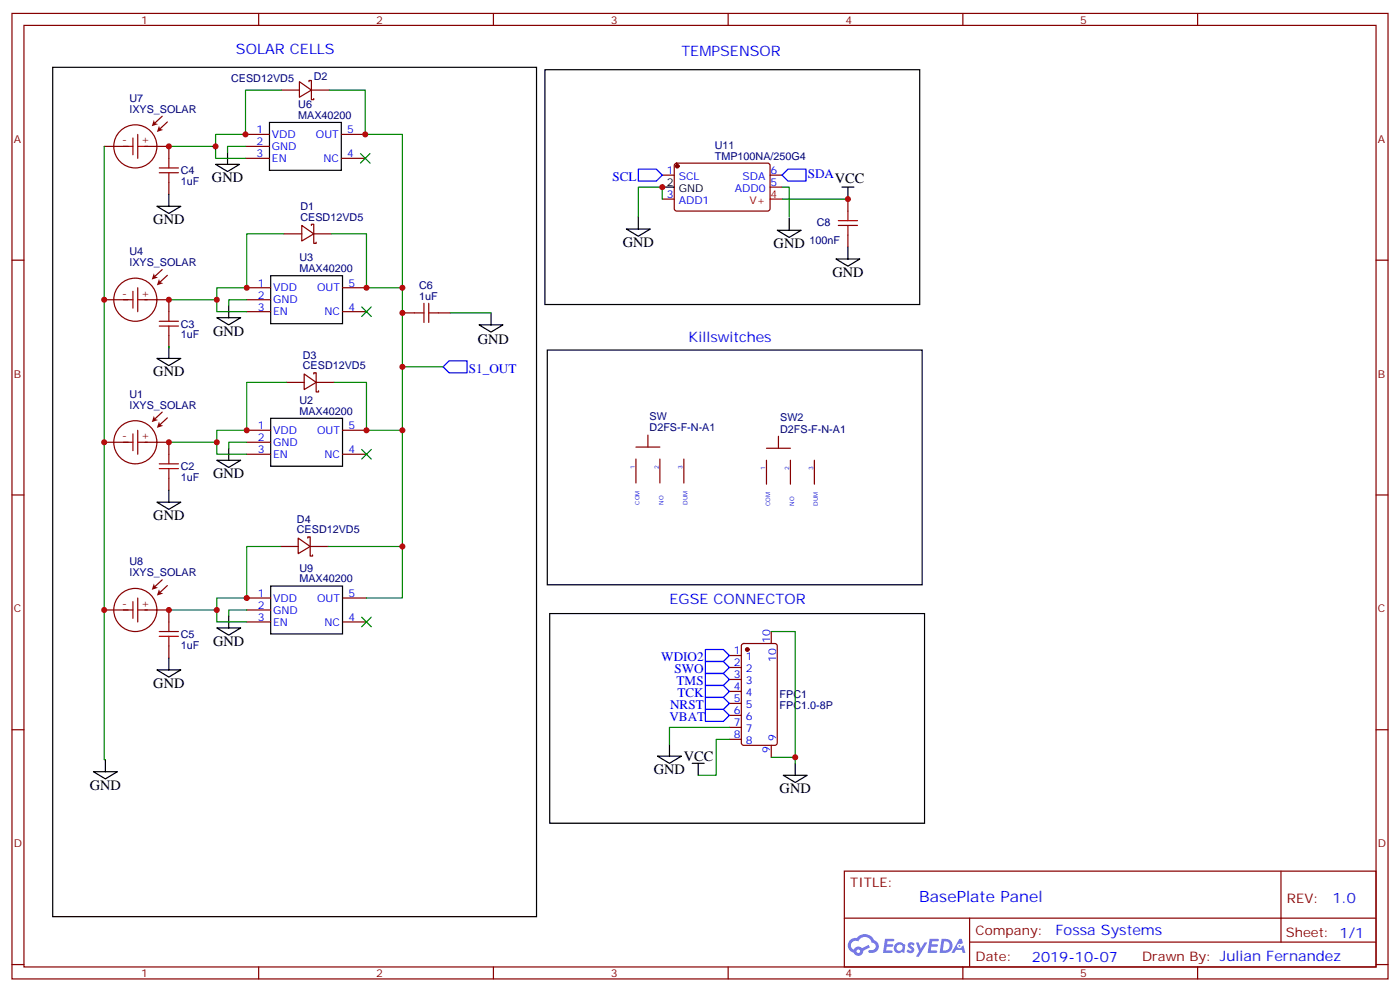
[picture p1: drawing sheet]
<svg xmlns="http://www.w3.org/2000/svg" width="412mm" height="292mm" viewBox="0 0 412 292" stroke-linecap="round" stroke-linejoin="round" font-family="sans-serif">
<path d="M15.5 19.8h142.5v250.1h-142.5zM160.5 20.5h110.4v69.2h-110.4zM161.2 103.1h110.4v69.1h-110.4zM161.9 180.7h110.4v61.7h-110.4z" fill="none" stroke="#000" stroke-width=".35"/>
<g fill="none" stroke="#870000" stroke-width=".35">
<path d="M3.5 4h405.4v284.3h-405.4zM7.1 7.5h398.2v277.3h-398.2zM76.2 4v3.5M145.3 4v3.5M214.5 4v3.5M283.6 4v3.5M352.8 4v3.5M3.5 76.6h3.6M405.3 76.6h3.6M3.5 145.8h3.6M405.3 145.8h3.6M3.5 214.9h3.6"/>
<path d="M405.3 214.9h3.6M248.7 256.5h156.6v28.3h-156.6zM377.3 256.6v20.8M248.7 270.4h156.5M285.6 277.4h119.6M285.6 270.4v14.1M3.5 284.1h3.6M76.2 284.8v3.5M145.3 284.8v3.5M214.5 284.8v3.5M283.6 284.8v3.5M352.8 284.8v3.5"/>
<path d="M405.3 284.1h3.6"/>
</g>
<g fill="#5487ff">
<path d="M267.7 277.7a1.22 1.22 0 0 1 1.7 .3l-.4 .6a.47 .47 0 0 0-.3-.4 .47 .47 0 0 0-.5 .1l.1 .3a1.14 1.14 0 0 1 .8 1.7 1.14 1.14 0 0 1-1.9 0l-.2-.2 .5-.5 .7 .4a.29 .29 0 0 0 .3-.3 .29 .29 0 0 0-.2-.3 1.04 1.04 0 0 1-.6-1.7z"/>
<path d="M260.7 276.5h2.4l.3 .2-.2 .5h-1.8l-.1 .9h1.5l.3 .3-.3 .4h-1.6l-.2 1.1h1.7l.2 .4-.2 .3h-2.6z"/>
<path d="M273.8 276.5h2.4l.3 .2-.1 .5h-1.8l-.2 .9h1.6l.3 .3-.4 .4h-1.6l-.1 1.1h1.7l.2 .4-.2 .3h-2.6z"/>
<path d="M282.6 276.5h.7l.3 1.2-.6 .3a.69 .69 0 0 0-1 .3 .69 .69 0 0 0 .4 1 .69 .69 0 0 0 .9-.6l.5-.3 .6 2.2h-.8l-.2-.9h-1.8l-.5 .9h-.8z"/>
<path d="M269.8 277.6h.8l.6 1.8 1.1-1.8h.9l-2.6 4.1h-.8l.9-1.5z"/>
<path d="M277.4 276.5l-.6 4.1h1.3a2.11 2.11 0 0 0 2.5-2.1 2.11 2.11 0 0 0-2.5-2zM278.1 277.2a1.39 1.39 0 0 1 1.7 1.4 1.39 1.39 0 0 1-1.8 1.3h-.3z"/>
<path d="M263.7 278.1a1.54 1.54 0 0 0-.1 2.1 1.54 1.54 0 0 0 2.2 .2l.6 .2 .3-2.3-.2-.2-.4-.1a1.49 1.49 0 0 0-2.4 .1zM264 279.1a.94 .94 0 0 1 1.8 0 .94 .94 0 0 1-1.8 0z"/>
<path d="M250.4 276.8a2.18 2.18 0 0 0 1.1 3.8 1.44 1.44 0 0 0 1.6 .9 1.44 1.44 0 0 0 1.2-1.5l2-1-.5-.7-1.9 .9a1.47 1.47 0 0 0-2.4 .5 1.39 1.39 0 0 1-.7-2 1.39 1.39 0 0 1 2-.4 2.12 2.12 0 0 1 2.2-1.4 2.12 2.12 0 0 1 1.9 1.7 1.14 1.14 0 0 1 1.1 1.5 1.14 1.14 0 0 1-1.7 .7 .43 .43 0 0 0-.5 .3 .43 .43 0 0 0 .4 .5 1.98 1.98 0 0 0 2.5-1.2 1.98 1.98 0 0 0-1.2-2.5 3.1 3.1 0 0 0-5.3-.7l-.9 .1zM252.3 280.1a.55 .55 0 0 1 1.1 0 .55 .55 0 0 1-1.1 0z"/>
<circle cx="282.6" cy="278.6" r=".26"/>
</g>
<path d="M36.3 130.2h2.9M39.2 127.8v4.9M40.6 130.2h2.8M40.6 126.7v7.1M46.9 136.6h5.7M46.9 138h5.7M49.7 133.8v2.8M49.7 138v2.8" fill="none" stroke="#a10000" stroke-width=".35"/>
<g fill="none" stroke="#870000" stroke-width=".35">
<path d="M30.7 130.2h7M42.7 130.2h7v3.6M49.7 140.8v3.6"/>
<circle cx="39.9" cy="130.2" r="6.4"/>
</g>
<g fill="#870000" stroke="#870000" stroke-width=".35">
<path d="M47 125.2l2.3-2.1z"/>
<path d="M45.5 123.5l2.3-2.1z"/>
</g>
<g fill="#870000">
<path d="M46.8 124.1l.3 1 1 .3-1.9 .6z"/>
<path d="M45.3 122.4l.3 1 1 .3-1.9 .6z"/>
</g>
<path d="M79.7 81.2h21.2v14.1h-21.2zM79.7 123.2h21.2v14.1h-21.2z" fill="none" stroke="#000" stroke-width=".35"/>
<g fill="none" stroke="#870000" stroke-width=".35">
<path d="M30.7 88.3h7M42.7 88.3h7M72.7 84.7h7M72.7 88.3h7M72.7 91.8h7M100.9 84.7h7M100.9 91.8h7M72.7 126.7h7M72.7 130.2h7M72.7 133.8h7M100.9 126.7h7M100.9 133.8h7"/>
<circle cx="39.9" cy="88.3" r="6.4"/>
</g>
<path d="M36.3 88.3h2.9M39.2 85.8v4.9M40.6 88.3h2.8M40.6 84.7v7.1" fill="none" stroke="#a10000" stroke-width=".35"/>
<g fill="#870000" stroke="#870000" stroke-width=".35">
<path d="M47 83.2l2.3-2.1z"/>
<path d="M45.5 81.5l2.3-2.1z"/>
</g>
<g fill="#870000">
<path d="M46.8 82.2l.3 .9 1 .3-1.9 .6z"/>
<path d="M45.3 80.5l.3 .9 1 .3-1.9 .6z"/>
</g>
<path d="M40.6 39.6v7M36.3 43.1h2.9M39.2 40.6v5M40.6 43.1h2.8M46.9 94.6h5.7M46.9 96h5.7M49.7 91.8v2.8M49.7 96v2.8" fill="none" stroke="#a10000" stroke-width=".35"/>
<g fill="none" stroke="#870000" stroke-width=".35">
<path d="M72.3 39.6h7.1M100.5 39.6h7.1M30.7 43.1h7M42.7 43.1h7M72.3 43.1h7.1M72.3 46.6h7.1M100.5 46.6h7.1M49.7 88.3v3.5M49.7 98.8v3.6"/>
<circle cx="39.9" cy="43.1" r="6.4"/>
</g>
<path d="M79.4 36.1h21.1v14.1h-21.1z" fill="none" stroke="#000" stroke-width=".35"/>
<g fill="#870000" stroke="#870000" stroke-width=".35">
<path d="M47 38l2.3-2.1z"/>
<path d="M45.5 36.3l2.3-2.1z"/>
</g>
<g fill="#870000">
<path d="M46.8 37l.3 .9 1 .4-1.9 .6z"/>
<path d="M45.3 35.3l.3 .9 1 .4-1.9 .6z"/>
</g>
<path d="M46.9 49.5h5.7M46.9 50.9h5.7M49.7 46.6v2.9M49.7 50.9v2.8M36.3 179.6h2.9M39.2 177.2v4.9M40.6 179.6h2.8M40.6 176.1v7.1M46.9 186h5.7M46.9 187.4h5.7M49.7 183.2v2.8M49.7 187.4v2.8" fill="none" stroke="#a10000" stroke-width=".35"/>
<g fill="none" stroke="#870000" stroke-width=".35">
<path d="M49.7 43.1v3.5M49.7 53.7v3.5M30.7 179.6h7M42.7 179.6h7v3.6M49.7 190.2v3.5"/>
<circle cx="39.9" cy="179.6" r="6.4"/>
</g>
<g fill="#870000" stroke="#870000" stroke-width=".35">
<path d="M47 174.5l2.3-2z"/>
<path d="M45.5 172.9l2.3-2.1z"/>
</g>
<g fill="#870000">
<path d="M46.8 173.5l.3 1 1 .3-1.9 .6z"/>
<path d="M45.3 171.8l.3 1 1 .3-1.9 .6z"/>
</g>
<g fill="none" stroke="#000" stroke-width=".35">
<path d="M49.7 57.2v3.5M63.5 48.4h7.1l-3.6 2.1zM67 44.9v3.5M195.1 55.1h3.5M248 55.1h3.5M249.8 55.1v3.5M46.2 60.7h7.1l-3.6 2.2zM184.5 67.5h7.1l-3.6 2.1zM188 63.9v3.6M229 67.8h7l-3.5 2.1zM232.5 64.3v3.5M246.2 76.3h7.1l-3.5 2.1z"/>
<path d="M249.8 72.7v3.6M63.9 93.6h7l-3.5 2.1zM67.4 90v3.6M141.1 95.7h7.1l-3.6 2.1zM144.6 92.1v3.6M46.2 105.6h7.1l-3.6 2.1zM49.7 102v3.6M63.9 135.5h7l-3.5 2.2zM67.4 132v3.5M46.2 147.9h7.1l-3.6 2.1zM49.7 144.4v3.5M79.7 172.6h21.2v14.1h-21.2z"/>
<path d="M46.2 197.3h7.1l-3.6 2.1zM49.7 193.7v3.6M63.9 184.9h7l-3.5 2.1zM67.4 181.4v3.5M197.2 219.1v3.6M27.5 227.3h7.1l-3.6 2.1zM31 223.7v3.6M193.7 222.7h7l-3.5 2.1zM203.9 224.8h3.5M205.7 224.8v3.5M230.7 228.3h7.1l-3.6 2.1zM234.2 224.8v3.5"/>
</g>
<g fill="none" stroke="#870000" stroke-width=".35">
<path d="M82.9 26.5h5.3M88.2 24.1l3.5 2.4-3.5 2.1zM91 24.1v-.4h.7v5.7h.7v-.4M91.7 26.5h5.3M195.1 51.6h3.5M195.1 58.6h3.5M198.8 48.3l.5-.3 27.1 .1 .4 .7v12.9l-.7 .5-27.1-.1-.4-.6v-12.7zM226.8 51.6h3.6M226.8 55.1h3.6M249.8 58.6v3.6M83.6 68.9h5.3M88.9 66.4l3.5 2.5-3.5 2.1z"/>
<path d="M91.7 66.4v-.4h.7v5.7h.7v-.4M92.4 68.9h5.3M249.8 69.2v3.5M118.5 92.1h3.6M129.1 92.1h3.5M84.3 112.6h5.3M89.6 110.1l3.5 2.5-3.5 2.1zM92.4 110.1v-.3h.7v5.6h.7v-.3M93.1 112.6h5.3M187.3 131.7h7.1M187.3 135.2v7M190.9 128.1v3.6"/>
<path d="M194.4 135.2v7M201.4 135.2v7M225.8 132h7M225.8 135.5v7.1M229.3 128.5v3.5M232.8 135.5v7.1M239.9 135.5v7.1M87.8 158.5l3.6 2.4-3.6 2.2zM90.7 158.5v-.4h.7v5.7h.7v-.4M72.7 176.1h7M72.7 179.6h7M82.5 160.9h5.3"/>
<path d="M91.4 160.9h5.3M100.9 176.1h7M72.7 183.2h7M100.9 183.2h7M214.8 193h3.6M214.8 196.6h3.6M218.6 189.7l.5-.2h9.1l.7 .4 .1 28.9-.5 .6-9.4 .1-.7-.5v-28.8zM227.2 186v3.5M214.8 200.1h3.6M214.8 203.6h3.6M214.8 207.2h3.6M214.8 210.7h3.6"/>
<path d="M214.8 214.2h3.6M214.8 217.7h3.6M227.2 219.5v3.5"/>
</g>
<path d="M246.9 66.4h5.7M246.9 65h5.7M249.8 62.2v2.8M249.8 66.4v2.8M122.1 92.1h2.8M124.9 89.3v5.7M126.3 92.1h2.8M126.3 89.3v5.7" fill="none" stroke="#a10000" stroke-width=".35"/>
<g fill="#870000" stroke="#870000" stroke-width=".35">
<circle cx="199.5" cy="48.9" r=".53"/>
<circle cx="220.1" cy="191.3" r=".53"/>
</g>
<path d="M226.8 58.6h3.6" fill="none" stroke="#f00" stroke-width=".35"/>
<path d="M188 49.8h5.3l1.8 1.8-1.8 1.7h-5.3zM230.4 51.6l1.7-1.8h5.3v3.5h-5.3zM132.3 106.3h5.3v3.5h-5.3l-1.8-1.8zM207.8 198.3h5.3l1.7 1.8-1.7 1.8h-5.3zM207.8 194.8h5.3l1.7 1.8-1.7 1.7h-5.3zM207.8 191.3h5.3l1.7 1.7-1.7 1.8h-5.3zM207.8 208.9h5.3l1.7 1.8-1.7 1.7h-5.3zM207.8 205.4h5.3l1.7 1.8-1.7 1.7h-5.3zM207.8 201.9h5.3l1.7 1.7-1.7 1.8h-5.3z" fill="none" stroke="#00f" stroke-width=".35"/>
<g fill="none" stroke="#008700" stroke-width=".35">
<path d="M82.9 26.5h-10.6v13.1h-8.8v7h8.8M97 26.5h10.6v13.1h10.9v68.4h12M30.7 43.1v180.6h.3M49.7 43.1h13.8M72.3 43.1h-5.3v1.8M195.1 58.6v-3.5h-7.1v8.8M230.4 55.1h2.1v8.8M230.4 58.6h19.4M83.6 68.9h-10.9v15.8h-8.8v7.1h8.8M97.7 68.9h10.2v15.8h10.6M49.7 88.3h14.2M72.7 88.3h-5.3v1.7"/>
<path d="M132.6 92.1h12M49.7 102v.4M84.3 112.6h-11.6v14.1h-8.8v7.1h8.8M98.4 112.6h9.5v14.1h10.6M118.5 108v68.1h-10.6M49.7 130.2h14.2M72.7 130.2h-5.3v1.8M49.7 179.6h14.2M72.7 179.6h-5.3v1.8M82.5 160.9h-9.8v15.2h-8.8v7.1h8.8M96.7 160.9h21.8M227.2 186h7v37"/>
<path d="M214.8 217.7h-3.8v10.6h-5.3M214.8 214.2h-17.6v4.9M227.2 223h7v1.8"/>
</g>
<g fill="#c00">
<circle cx="249.8" cy="58.6" r=".88"/>
<circle cx="63.9" cy="179.6" r=".88"/>
<circle cx="118.5" cy="84.7" r=".88"/>
<circle cx="49.7" cy="43.1" r=".88"/>
<circle cx="63.9" cy="88.3" r=".88"/>
<circle cx="30.7" cy="88.3" r=".88"/>
<circle cx="49.7" cy="88.3" r=".88"/>
<circle cx="49.7" cy="130.2" r=".88"/>
<circle cx="30.7" cy="130.2" r=".88"/>
<circle cx="63.9" cy="130.2" r=".88"/>
<circle cx="63.5" cy="43.1" r=".88"/>
<circle cx="118.5" cy="92.1" r=".88"/>
<circle cx="108" cy="126.7" r=".88"/>
<circle cx="72.7" cy="126.7" r=".88"/>
<circle cx="72.7" cy="84.7" r=".88"/>
<circle cx="108" cy="84.7" r=".88"/>
<circle cx="107.6" cy="39.6" r=".88"/>
<circle cx="72.3" cy="39.6" r=".88"/>
<circle cx="234.2" cy="223" r=".88"/>
<circle cx="195.1" cy="55.1" r=".88"/>
<circle cx="72.7" cy="176.1" r=".88"/>
<circle cx="49.7" cy="179.6" r=".88"/>
<circle cx="30.7" cy="179.6" r=".88"/>
<circle cx="118.5" cy="108" r=".88"/>
<circle cx="118.5" cy="126.7" r=".88"/>
<circle cx="118.5" cy="160.9" r=".88"/>
</g>
<g fill="#c00" stroke="#008700" stroke-width=".35">
<path d="M106.5 181.8l2.9 2.8zM109.4 181.8l-2.9 2.8z"/>
<path d="M106.2 45.2l2.8 2.8zM109 45.2l-2.8 2.8z"/>
<path d="M106.5 90.4l2.9 2.8zM109.4 90.4l-2.9 2.8z"/>
<path d="M106.5 132.4l2.9 2.8zM109.4 132.4l-2.9 2.8z"/>
</g>
<text font-size="4.6" fill="#00f" x="270.8" y="265.6">BasePlate Panel</text>
<g font-size="4.2" fill="#00f">
<text x="69.5" y="15.9">SOLAR CELLS</text>
<text x="200.7" y="16.5">TEMPSENSOR</text>
<text x="202.8" y="100.6">Killswitches</text>
<text x="197.2" y="177.9">EGSE CONNECTOR</text>
<text x="392.5" y="265.8">1.0</text>
<text x="310.9" y="275.4">Fossa Systems</text>
<text x="304" y="283.2">2019-10-07</text>
</g>
<g font-size="4.2">
<text x="62.4" y="53.7">GND</text>
<text x="245.9" y="54">VCC</text>
<text x="45.2" y="66">GND</text>
<text x="183.4" y="72.7">GND</text>
<text x="227.9" y="73.1">GND</text>
<text x="245.2" y="81.6">GND</text>
<text x="62.8" y="98.8">GND</text>
<text x="140.8" y="101.2">GND</text>
<text x="45.2" y="110.8">GND</text>
<text x="62.8" y="140.8">GND</text>
<text x="45.2" y="153.2">GND</text>
<text x="62.8" y="190.2">GND</text>
<text x="45.2" y="202.6">GND</text>
<text x="192.6" y="228">GND</text>
<text x="201.4" y="224.1">VCC</text>
<text x="26.5" y="232.6">GND</text>
<text x="229.7" y="233.6">GND</text>
</g>
<g font-size="3.9" fill="#00f">
<text x="180.4" y="53.3">SCL</text>
<text x="237.9" y="52.3">SDA</text>
<text x="138.1" y="109.8">S1_OUT</text>
<text x="194.8" y="194.8">WDIO2</text>
<text x="198.7" y="198.3">SWO</text>
<text x="199.3" y="201.9">TMS</text>
<text x="197.4" y="208.9">NRST</text>
<text x="199.5" y="205.4">TCK</text>
<text x="197.2" y="212.4">VBAT</text>
</g>
<g font-size="3.9" fill="#800">
<text x="250.5" y="261.1">TITLE:</text>
<text x="379.1" y="265.8">REV:</text>
<text x="287.4" y="275.3">Company:</text>
<text x="378.7" y="275.9">Sheet: 1/1</text>
<text x="287.4" y="283">Date:</text>
<text x="336.4" y="283.1">Drawn By: Julian Fernandez</text>
</g>
<g font-size="3.2" fill="#800">
<text x="41.6" y="6.9">1</text>
<text x="110.8" y="6.9">2</text>
<text x="179.9" y="6.9">3</text>
<text x="249.1" y="6.9">4</text>
<text x="318.2" y="6.9">5</text>
<text x="4.1" y="42.1">A</text>
<text x="36" y="42.2">-</text>
<text x="41.6" y="42.2">+</text>
<text x="405.9" y="42.1">A</text>
<text x="36" y="87.4">-</text>
<text x="41.6" y="87.4">+</text>
<text x="4.1" y="111.2">B</text>
<text x="405.9" y="111.2">B</text>
<text x="36" y="129.3">-</text>
<text x="41.6" y="129.3">+</text>
<text x="36" y="178.7">-</text>
<text x="41.6" y="178.7">+</text>
<text x="4.1" y="180.3">C</text>
<text x="405.9" y="180.3">C</text>
<text x="4.1" y="249.5">D</text>
<text x="405.9" y="249.5">D</text>
<text x="41.6" y="287.8">1</text>
<text x="110.8" y="287.8">2</text>
<text x="179.9" y="287.8">3</text>
<text x="249.1" y="287.8">4</text>
<text x="318.2" y="287.8">5</text>
</g>
<g font-size="3.2" fill="#000080">
<text x="92.4" y="23.4">D2</text>
<text x="68.1" y="24.1">CESD12VD5</text>
<text x="38.1" y="33.2">IXYS_SOLAR</text>
<text x="38.1" y="30">U7</text>
<text x="87.9" y="35">MAX40200</text>
<text x="87.9" y="31.8">U6</text>
<text x="210.6" y="47">TMP100NA/250G4</text>
<text x="210.6" y="43.9">U11</text>
<text x="53.3" y="51.3">C4</text>
<text x="53.3" y="54.5">1uF</text>
<text x="88.5" y="65">CESD12VD5</text>
<text x="88.5" y="61.9">D1</text>
<text x="238.5" y="71.8">100nF</text>
<text x="240.6" y="66.5">C8</text>
<text x="38.1" y="75.2">U4</text>
<text x="88.2" y="77">U3</text>
<text x="38.1" y="78.3">IXYS_SOLAR</text>
<text x="88.2" y="80.2">MAX40200</text>
<text x="123.5" y="88.3">1uF</text>
<text x="123.5" y="85.1">C6</text>
<text x="53.3" y="99.6">1uF</text>
<text x="53.3" y="96.4">C3</text>
<text x="89.2" y="105.6">D3</text>
<text x="89.2" y="108.7">CESD12VD5</text>
<text x="38.1" y="117.1">U1</text>
<text x="88.2" y="119">U2</text>
<text x="38.1" y="120.3">IXYS_SOLAR</text>
<text x="88.2" y="122.1">MAX40200</text>
<text x="191.4" y="123.7">SW</text>
<text x="229.8" y="124.1">SW2</text>
<text x="191.4" y="127.1">D2FS-F-N-A1</text>
<text x="229.8" y="127.4">D2FS-F-N-A1</text>
<text x="53.3" y="141.6">1uF</text>
<text x="53.3" y="138.4">C2</text>
<text x="87.5" y="153.9">D4</text>
<text x="87.5" y="157.1">CESD12VD5</text>
<text x="38.1" y="166.5">U8</text>
<text x="38.1" y="169.7">IXYS_SOLAR</text>
<text x="88.2" y="171.5">MAX40200</text>
<text x="88.2" y="168.3">U9</text>
<text x="53.3" y="191">1uF</text>
<text x="53.3" y="187.8">C5</text>
<text x="229.7" y="208.7">FPC1.0-8P</text>
<text x="229.7" y="205.6">FPC1</text>
</g>
<g font-size="3.2" fill="#00f">
<text x="75.6" y="39.2">1</text>
<text x="80.1" y="40.6">VDD</text>
<text x="93.1" y="40.6">OUT</text>
<text x="102.3" y="39.2">5</text>
<text x="75.6" y="42.8">2</text>
<text x="75.6" y="46.3">3</text>
<text x="80.1" y="44.2">GND</text>
<text x="80.1" y="47.7">EN</text>
<text x="95.2" y="47.7">NC</text>
<text x="102.3" y="46.3">4</text>
<text x="196.4" y="51.2">1</text>
<text x="199.9" y="53">SCL</text>
<text x="218.8" y="53">SDA</text>
<text x="227" y="51.2">6</text>
<text x="196.4" y="58.3">3</text>
<text x="216.5" y="56.5">ADD0</text>
<text x="227" y="54.8">5</text>
<text x="199.9" y="60">ADD1</text>
<text x="75.9" y="84.4">1</text>
<text x="75.9" y="87.9">2</text>
<text x="80.4" y="85.8">VDD</text>
<text x="80.4" y="89.3">GND</text>
<text x="93.4" y="85.8">OUT</text>
<text x="102.7" y="84.4">5</text>
<text x="75.9" y="91.4">3</text>
<text x="80.4" y="92.9">EN</text>
<text x="95.6" y="92.9">NC</text>
<text x="102.7" y="91.4">4</text>
<text x="75.9" y="126.4">1</text>
<text x="75.9" y="129.9">2</text>
<text x="80.4" y="127.8">VDD</text>
<text x="80.4" y="131.3">GND</text>
<text x="93.4" y="127.8">OUT</text>
<text x="102.7" y="126.4">5</text>
<text x="75.9" y="133.4">3</text>
<text x="80.4" y="134.8">EN</text>
<text x="95.6" y="134.8">NC</text>
<text x="102.7" y="133.4">4</text>
<text x="75.9" y="175.8">1</text>
<text x="75.9" y="179.3">2</text>
<text x="80.4" y="177.2">VDD</text>
<text x="93.4" y="177.2">OUT</text>
<text x="102.7" y="175.8">5</text>
<text x="75.9" y="182.8">3</text>
<text x="80.4" y="180.7">GND</text>
<text x="80.4" y="184.2">EN</text>
<text x="95.6" y="184.2">NC</text>
<text x="102.7" y="182.8">4</text>
<text x="226.8" y="189.3" transform="rotate(-90 226.8 189.3)">10</text>
<text x="216.2" y="192.7">1</text>
<text x="216.2" y="196.2">2</text>
<text x="219.7" y="194.5">1</text>
<text x="219.7" y="198">2</text>
<text x="228.6" y="194.8" transform="rotate(-90 228.6 194.8)">10</text>
<text x="216.2" y="199.7">3</text>
<text x="216.2" y="203.3">4</text>
<text x="219.7" y="201.5">3</text>
<text x="216.2" y="206.8">5</text>
<text x="219.7" y="205">4</text>
<text x="219.7" y="208.6">5</text>
<text x="216.2" y="210.3">6</text>
<text x="216.2" y="213.9">7</text>
<text x="219.7" y="212.1">6</text>
<text x="219.7" y="215.6">7</text>
<text x="216.2" y="217.4">8</text>
<text x="219.7" y="219.1">8</text>
<text x="226.8" y="221.7" transform="rotate(-90 226.8 221.7)">9</text>
<text x="228.6" y="218.2" transform="rotate(-90 228.6 218.2)">9</text>
</g>
<g font-size="3.2">
<text x="196.4" y="54.8">2</text>
<text x="199.9" y="56.5">GND</text>
</g>
<g font-size="3.2" fill="#f00">
<text x="227" y="58.3">4</text>
<text x="220.8" y="60">V+</text>
</g>
<g font-size="1.8" fill="#00f">
<text x="187" y="138.1" transform="rotate(-90 187 138.1)">1</text>
<text x="194" y="138.1" transform="rotate(-90 194 138.1)">2</text>
<text x="201.1" y="138.1" transform="rotate(-90 201.1 138.1)">3</text>
<text x="225.4" y="138.4" transform="rotate(-90 225.4 138.4)">1</text>
<text x="232.5" y="138.4" transform="rotate(-90 232.5 138.4)">2</text>
<text x="239.5" y="138.4" transform="rotate(-90 239.5 138.4)">3</text>
<text x="188.4" y="148.6" transform="rotate(-90 188.4 148.6)">COM</text>
<text x="195.4" y="148.6" transform="rotate(-90 195.4 148.6)">NO</text>
<text x="202.5" y="148.6" transform="rotate(-90 202.5 148.6)">DUM</text>
<text x="226.8" y="148.9" transform="rotate(-90 226.8 148.9)">COM</text>
<text x="233.9" y="148.9" transform="rotate(-90 233.9 148.9)">NO</text>
<text x="240.9" y="148.9" transform="rotate(-90 240.9 148.9)">DUM</text>
</g>
</svg>
